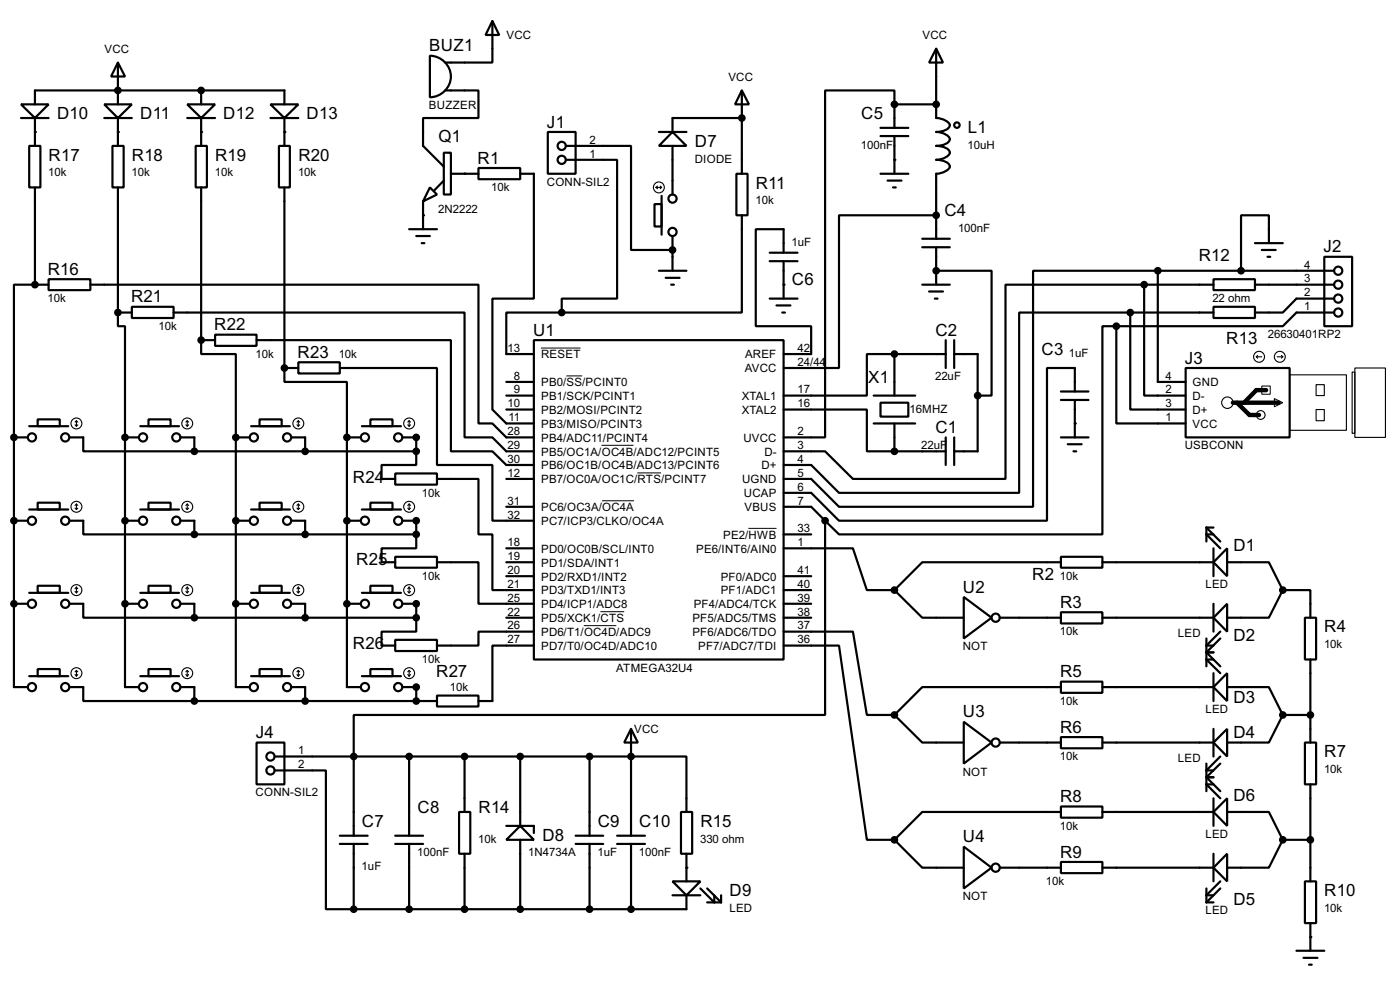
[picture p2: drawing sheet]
<svg xmlns="http://www.w3.org/2000/svg" width="256mm" height="180mm" viewBox="0 0 256 180" stroke-linecap="round" stroke-linejoin="round" font-family="sans-serif">
<g fill="none" stroke="#000" stroke-width=".4">
<path d="M3.9 19.1h5l-2.5 2.5zM6.4 19.1v-2.5h45.7v2.5M19.1 19.1h5.1l-2.6 2.5zM21.6 11.5l1.3 2.5h-2.5zM21.6 11.5v7.6M34.3 19.1h5.1l-2.5 2.5zM36.9 16.6v2.5M49.6 19.1h5.1l-2.6 2.5zM78.8 10.2a3.8 3.8 0 0 1 3.8 3.8 3.8 3.8 0 0 1-3.8 3.8zM81.6 16.6h6.1v5h-10.2v5.1l3.8 3.8M90.2 3.9l1.3 2.5h-2.5zM90.2 3.9v7.6h-8.6"/>
<path d="M135.9 16.6l1.3 2.5h-2.5zM135.9 16.6v15.2M163.9 19.1v-2.5h-12.7v63.5h-7.6M163.9 19.1v4.3M163.9 19.1h7.6M171.5 8.9l1.3 2.6h-2.6zM171.5 8.9v12.7a2.66 2.66 0 0 1 2.5 1.3 2.27 2.27 0 0 1-2.5 1.3 2.58 2.58 0 0 1 2.5 1.3 2.27 2.27 0 0 1-2.5 1.2 2.27 2.27 0 0 1 2.5 1.3 2.58 2.58 0 0 1-2.5 1.3 2.27 2.27 0 0 1 2.5 1.2 2.66 2.66 0 0 1-2.5 1.3v11.9M3.9 21.6h5M5.4 26.7h2v7.6h-2zM6.4 21.6v5.1M6.4 34.3v17.8M19.1 21.6h5.1"/>
<path d="M20.6 26.7h2.1v7.6h-2.1zM21.6 21.6v5.1M21.6 34.3v22.9M34.3 21.6h5.1M35.9 26.7h2v7.6h-2zM36.9 21.6v5.1M36.9 34.3v28M49.6 21.6h5.1M51.1 26.7h2v7.6h-2zM52.1 21.6v5.1M52.1 34.3v33.1M77.5 36.9v5.1"/>
<path d="M78.8 34.3l1.3 1.3-2.6 1.3zM81.3 28h1.3v7.6h-1.3zM81.3 33.1l-1.7 1.8M82.6 31.8h5.1M87.7 30.8h7.6v2h-7.6zM95.3 31.8h2.5v22.9h-7.6v20.3l2.6 2.5h5M100.4 24.2h5.1v7.6h-5.1zM103.7 26.7h11.9v19.1h7.6M103.7 29.3h9.4v25.4h-10.2v2.5M119.9 37.4h1.3v4.1h-1.3zM120.7 24.2h5.1M121.2 35.9v7.1"/>
<path d="M123.2 24.2l2.6 2.5h-5.1zM123.2 26.7v8.9M134.9 31.8h2.1v7.6h-2.1zM135.9 39.4v17.8h-33M135.9 21.6h-12.7v2.6M161.3 31.8h5.1M161.3 23.4h5.1M161.3 24.9h5.1M162.6 33.1h2.6M163.6 34.3h.5M163.9 24.9v6.9M171.5 39.4h-17.8v28h-10.1"/>
<path d="M6.4 52.1h-3.8v28M6.4 52.1h2.5M8.9 51.1h7.7v2h-7.7zM16.6 52.1h71.1v25.4h2.5l2.6 2.6h5M21.6 57.2v2.5h1.3v20.4M21.6 57.2h2.6M24.2 56.2h7.6v2h-7.6zM31.8 57.2h53.3v22.9h5.1l2.6 2.5h5M75 42h5.1M76.3 43.2h2.5M77.3 44.5h.5M102.9 57.2h-10.1v7.6h5"/>
<path d="M120.7 49.6h5.1M122 50.9h2.5M123 52.1h.5M123.2 43.2v6.4M141 54.7h5.1M141 46.3h5.1M141 47.8h5.1M142.3 55.9h2.5M143.3 57.2h.5M143.6 46.3v-4.3h-5.1v17.7h10.1v5.1h-5M143.6 47.8v6.9M169 52.1h5"/>
<path d="M169 45.3h5M169 43.7h5M170.2 53.4h2.6M171.3 54.7h.5M171.5 49.6h10.2v22.8h-2.6M171.5 45.3v6.8M204.5 59.7h-2.5v38.1h-48.3l-2.5-2.5M204.5 59.7v17.8h12.7M207.1 57.2h-20.4v33h-33l-5.1-5.1h-5M207.1 57.2v17.8h10.1M207.1 57.2h15.2M209.6 52.1h-25.4v35.6h-27.9l-5.1-5.1h-7.6"/>
<path d="M209.6 52.1v20.3h7.6M209.6 52.1h12.7M212.1 49.6h-22.8v43.2h-35.6l-5.1-5.1h-5M212.1 49.6h32.3M212.1 49.6v20.3h5.1M222.3 51.1h7.6v2h-7.6zM222.3 56.2h7.6v2h-7.6zM229.9 52.1h14.5M229.9 44.5h5.1M231.2 45.8h2.5M232.2 47h.5M232.5 44.5v-5.1h-5.1v10.2"/>
<path d="M242.6 47h5.1v12.7h-5.1zM244.4 54.7h-6.9l-2.5 2.5h-5.1M244.4 57.2h-6.9l-2.5 2.5h-30.5M5.4 78h7.1M6.9 76.8h4.1v1.2h-4.1zM25.7 78h7.1M27.2 76.8h4.1v1.2h-4.1zM36.9 62.3v2.5h6.3v15.3M36.9 62.3h2.5M39.4 61.3h7.6v2h-7.6zM46 78h7.1M47 62.3h35.6v20.3h7.6l2.6 2.5h5"/>
<path d="M47.6 76.8h4v1.2h-4zM52.1 67.4v2.5h11.5v10.2M52.1 67.4h2.6M54.7 66.3h7.6v2.1h-7.6zM62.3 67.4h17.8v17.7h10.1v10.2h7.6M66.3 78h7.2M67.9 76.8h4v1.2h-4zM92.8 72.4h5M92.8 75h5M92.8 69.9h5M97.8 62.3h45.8v58.4h-45.8zM143.6 75h15.2v7.6h5.1"/>
<path d="M160.1 77.5h7.6M160.1 72.4h7.6M161.3 73.7h5.1v2.6h-5.1zM163.9 64.8h-5.1v7.6h-15.2M163.9 64.8h9.4M163.9 64.8v7.6M163.9 77.5v5.1M173.3 62.3v5.1M174.8 64.8h4.3v17.8h-4.3M174.8 62.3v5.1M194.4 71.7h5M194.4 73.2h5"/>
<path d="M196.9 71.7v-4.3h-5.1v27.9h-38.1l-5.1-5.1h-5M196.9 73.2v6.9M217.2 67.4h19.1v12.7h-19.1zM2.6 80.1v45.7h2.5M2.6 80.1h2.5M2.6 95.3h2.5M5.4 93.3h7.1M6.9 92h4.1v1.3h-4.1zM12.8 95.3h2.5v2.5h20.3M12.8 80.1h2.5v2.5h20.3M22.9 80.1v45.7h2.6M22.9 80.1h2.6"/>
<path d="M22.9 95.3h2.6M25.7 93.3h7.1M27.2 92h4.1v1.3h-4.1zM33.1 80.1h2.5v2.5M33.1 95.3h2.5v2.5M35.6 82.6h40.7M35.6 97.8h40.7M43.2 80.1v45.7h2.6M43.2 80.1h2.6M43.2 95.3h2.6M46 93.3h7.1M47.6 92h4v1.3h-4z"/>
<path d="M53.4 80.1h2.5v2.5M53.4 95.3h2.5v2.5M63.6 80.1v45.7h2.5M63.6 80.1h2.5M63.6 95.3h2.5M66.3 93.3h7.2M67.9 92h4v1.3h-4zM72.4 86.7h7.7v2h-7.7zM73.7 80.1h2.6v2.5M73.7 95.3h2.6v2.5M76.3 82.6v2.5h-6.4v2.6h2.5M76.3 97.8v2.6h-6.4v2.5h2.5"/>
<path d="M80.1 87.7h7.6v10.1h2.5v10.2h7.6M92.8 87.7h5M92.8 92.8h5M143.6 92.8h5l2.6 2.5M143.6 97.8h5M151.2 95.3v35.6h-86.4v22.1M163.9 82.6h9.4M173.3 80.1v5M174.8 80.1v5M194.4 80.1h5M195.6 81.3h2.6M196.7 82.6h.5"/>
<path d="M221 96.6l2.6 2.5M221 96.6h1.3M221 96.6v2.5M222.3 97.8h-1.3l2.6 2.6M2.6 110.5h2.5M5.4 108.5h7.1M6.9 107.2h4.1v1.3h-4.1zM12.8 110.5h2.5v2.6h20.3M22.9 110.5h2.6M25.7 108.5h7.1M27.2 107.2h4.1v1.3h-4.1zM33.1 110.5h2.5v2.6"/>
<path d="M35.6 113.1h40.7M43.2 110.5h2.6M46 108.5h7.1M47.6 107.2h4v1.3h-4zM53.4 110.5h2.5v2.6M63.6 110.5h2.5M66.3 108.5h7.2M67.9 107.2h4v1.3h-4zM72.4 101.9h7.7v2h-7.7zM72.4 117.1h7.7v2.1h-7.7zM73.7 110.5h2.6v2.6M76.3 113.1v2.5h-6.4v2.6h2.5"/>
<path d="M80.1 102.9h7.6v7.6h10.1M92.8 102.9h5M92.8 113.1h5M92.8 100.4h5M92.8 105.5h5M97.8 115.6h-10.1v2.6h-7.6M97.8 118.2h-7.6v10.1h-2.5M143.6 100.4h12.7l2.5 7.6h5.1M143.6 118.2h10.1l5.1 35.5h5.1M143.6 115.6h12.7l2.5 15.3h5.1M143.6 113.1h5M143.6 105.5h5"/>
<path d="M143.6 108h5M143.6 110.5h5M163.9 108l5.1 5.1h7.6M176.6 109.3l5.1 3.8-5.1 3.8zM183.2 113.1h11.2M194.4 101.9h7.6v2h-7.6zM194.4 112.1h7.6v2h-7.6zM194.4 102.9h-25.4l-5.1 5.1M202 102.9h20.3M202 113.1h20.3M221 116.9v5.1M221 119.4h1.3"/>
<path d="M221 119.4l2.6 2.6M222.3 100.4v5.1M222.3 110.5v5.1M223.6 115.6l-2.6 2.6h1.3M223.6 116.9l-2.6 2.5M224.8 100.4v5.1l-2.5-2.6zM224.8 110.5v5.1l-2.5-2.5zM224.8 102.9h7.7l2.5 5.1M235 108l-2.5 5.1h-7.7M235 108h5.1v5.1M239.1 113.1h2v7.6h-2zM5.4 123.8h7.1"/>
<path d="M6.9 122.5h4.1v1.3h-4.1zM12.8 125.8h2.5v2.5h20.3M25.7 123.8h7.1M27.2 122.5h4.1v1.3h-4.1zM33.1 125.8h2.5v2.5M35.6 128.3h44.5M46 123.8h7.1M47 135.9h5.1v7.7h-5.1zM47.6 122.5h4v1.3h-4zM50.3 138.5h75.5v10.1M53.4 125.8h2.5v2.5M66.3 123.8h7.2"/>
<path d="M67.9 122.5h4v1.3h-4zM73.7 125.8h2.6v2.5M75 138.5v14.5M80.1 127.3h7.6v2h-7.6zM85.1 138.5v10.1M95.3 138.5v12.7M108 138.5v14.5M115.6 133.4l1.3 2.5h-2.5zM115.6 133.4v19.6M163.9 130.9l5.1 5h7.6M176.6 132.1l5.1 3.8-5.1 3.9zM183.2 135.9h11.2"/>
<path d="M194.4 124.8h7.6v2h-7.6zM194.4 134.9h7.6v2.1h-7.6zM194.4 125.8h-25.4l-5.1 5.1M202 135.9h20.3M202 125.8h20.3M221 139.8v5M222.3 135.9l2.5-2.5v5.1zM222.3 123.2v5.1M222.3 133.4v5.1M222.3 120.7h-1.3l2.6 2.5M223.6 138.5l-2.6 2.5h1.3M223.6 139.8l-2.6 2.5"/>
<path d="M224.8 123.2v5.1l-2.5-2.5zM224.8 125.8h7.7l2.5 5.1M235 130.9l-2.5 5h-7.7M235 130.9h5.1M239.1 135.9h2v7.7h-2zM240.1 120.7v15.2M50.3 141h9.4v25.4h5.1M62.3 153h5.1M62.3 154.5h5.1M64.8 154.5v11.9M72.4 153h5.1M72.4 154.5h5.1"/>
<path d="M75 154.5v11.9M84.1 148.6h2.1v7.7h-2.1zM85.1 156.3v10.1M92.8 151.2h5v1.3M95.3 151.2l2.5 2.5h-5zM95.3 153.7v12.7M105.5 153h5M105.5 154.5h5M108 154.5v11.9M113.1 153h5.1M113.1 154.5h5.1M115.6 154.5v11.9"/>
<path d="M124.8 148.6h2v7.7h-2zM125.8 156.3v5M163.9 153.7l5.1 5.1h7.6M176.6 155l5.1 3.8-5.1 3.8zM183.2 158.8h11.2M194.4 147.6h7.6v2.1h-7.6zM194.4 157.8h7.6v2h-7.6zM194.4 148.6h-25.4l-5.1 5.1M202 158.8h20.3M202 148.6h20.3M221 142.3h1.3M221 142.3l2.6 2.5"/>
<path d="M222.3 146.1v5.1M222.3 156.3v5M222.3 143.6h-1.3l2.6 2.5M224.8 156.3v5l-2.5-2.5zM224.8 146.1v5.1l-2.5-2.6zM224.8 148.6h7.7l2.5 5.1M235 153.7l-2.5 5.1h-7.7M235 153.7h5.1M240.1 143.6v17.7M123.2 161.3h5.1l-2.5 2.6zM123.2 163.9h5.1M125.8 163.9v2.5h-61"/>
<path d="M128.3 162.6l2.6 2.6v-1.3M129.6 165.2h2.5M129.6 162.6l2.5 2.6M132.1 163.9v1.3M221 162.6v2.6M221 165.2h1.3M223.6 161.3l-2.6 2.6h1.3M223.6 162.6l-2.6 2.6M237.5 174h5.1M238.8 175.3h2.6M239.1 161.3h2v7.7h-2zM239.8 176.6h.5"/>
<path d="M240.1 169v5"/>
<circle cx="102.9" cy="26.7" r=".75"/>
<circle cx="102.9" cy="29.3" r=".75"/>
<circle cx="123.2" cy="36.4" r=".75"/>
<circle cx="175.3" cy="22.9" r=".5"/>
<circle cx="123.2" cy="42.5" r=".75"/>
<circle cx="245.1" cy="54.7" r=".75"/>
<circle cx="245.1" cy="57.2" r=".75"/>
<circle cx="245.1" cy="52.1" r=".75"/>
<circle cx="245.1" cy="49.6" r=".75"/>
<circle cx="5.8" cy="95.3" r=".75"/>
<circle cx="5.8" cy="80.1" r=".75"/>
<circle cx="11.9" cy="80.1" r=".75"/>
<circle cx="11.9" cy="95.3" r=".75"/>
<circle cx="26.2" cy="95.3" r=".75"/>
<circle cx="26.2" cy="80.1" r=".75"/>
<circle cx="32.3" cy="95.3" r=".75"/>
<circle cx="32.3" cy="80.1" r=".75"/>
<circle cx="46.5" cy="95.3" r=".75"/>
<circle cx="46.5" cy="80.1" r=".75"/>
<circle cx="52.6" cy="95.3" r=".75"/>
<circle cx="52.6" cy="80.1" r=".75"/>
<circle cx="66.8" cy="95.3" r=".75"/>
<circle cx="66.8" cy="80.1" r=".75"/>
<circle cx="72.9" cy="80.1" r=".75"/>
<circle cx="72.9" cy="95.3" r=".75"/>
<circle cx="5.8" cy="110.5" r=".75"/>
<circle cx="11.9" cy="110.5" r=".75"/>
<circle cx="26.2" cy="110.5" r=".75"/>
<circle cx="32.3" cy="110.5" r=".75"/>
<circle cx="46.5" cy="110.5" r=".75"/>
<circle cx="52.6" cy="110.5" r=".75"/>
<circle cx="66.8" cy="110.5" r=".75"/>
<circle cx="72.9" cy="110.5" r=".75"/>
<circle cx="182.4" cy="113.1" r=".75"/>
<circle cx="5.8" cy="125.8" r=".75"/>
<circle cx="11.9" cy="125.8" r=".75"/>
<circle cx="26.2" cy="125.8" r=".75"/>
<circle cx="32.3" cy="125.8" r=".75"/>
<circle cx="46.5" cy="125.8" r=".75"/>
<circle cx="49.5" cy="138.5" r=".75"/>
<circle cx="52.6" cy="125.8" r=".75"/>
<circle cx="66.8" cy="125.8" r=".75"/>
<circle cx="72.9" cy="125.8" r=".75"/>
<circle cx="182.4" cy="135.9" r=".75"/>
<circle cx="49.5" cy="141" r=".75"/>
<circle cx="182.4" cy="158.8" r=".75"/>
</g>
<g fill="#000">
<circle cx="21.6" cy="16.6" r=".2"/>
<circle cx="36.9" cy="16.6" r=".2"/>
<circle cx="163.9" cy="19.1" r=".2"/>
<circle cx="171.5" cy="19.1" r=".2"/>
<circle cx="6.4" cy="24.2" r=".2"/>
<circle cx="21.6" cy="24.2" r=".2"/>
<circle cx="36.9" cy="24.2" r=".2"/>
<circle cx="52.1" cy="24.2" r=".2"/>
<circle cx="77.5" cy="39.4" r=".2"/>
<circle cx="85.1" cy="31.8" r=".2"/>
<circle cx="135.9" cy="21.6" r=".2"/>
<circle cx="163.9" cy="29.3" r=".2"/>
<circle cx="171.5" cy="39.4" r=".2"/>
<circle cx="6.4" cy="52.1" r=".2"/>
<circle cx="21.6" cy="57.2" r=".2"/>
<circle cx="123.2" cy="45.8" r=".2"/>
<circle cx="143.6" cy="52.1" r=".2"/>
<circle cx="171.5" cy="49.6" r=".2"/>
<circle cx="36.9" cy="62.3" r=".2"/>
<circle cx="52.1" cy="67.4" r=".2"/>
<circle cx="196.9" cy="77.5" r=".2"/>
<circle cx="2.6" cy="95.3" r=".2"/>
<circle cx="2.6" cy="80.1" r=".2"/>
<circle cx="22.9" cy="95.3" r=".2"/>
<circle cx="22.9" cy="80.1" r=".2"/>
<circle cx="43.2" cy="95.3" r=".2"/>
<circle cx="43.2" cy="80.1" r=".2"/>
<circle cx="63.6" cy="95.3" r=".2"/>
<circle cx="63.6" cy="80.1" r=".2"/>
<circle cx="76.3" cy="95.3" r=".2"/>
<circle cx="76.3" cy="80.1" r=".2"/>
<circle cx="2.6" cy="110.5" r=".2"/>
<circle cx="22.9" cy="110.5" r=".2"/>
<circle cx="43.2" cy="110.5" r=".2"/>
<circle cx="63.6" cy="110.5" r=".2"/>
<circle cx="76.3" cy="110.5" r=".2"/>
<circle cx="76.3" cy="125.8" r=".2"/>
<circle cx="115.6" cy="138.5" r=".2"/>
<circle cx="125.8" cy="158.8" r=".2"/>
<circle cx="240.1" cy="171.5" r=".2"/>
</g>
<g fill="#000" stroke="#000" stroke-width=".4">
<circle cx="21.6" cy="16.6" r=".5"/>
<circle cx="36.8" cy="16.6" r=".5"/>
<circle cx="163.8" cy="19.1" r=".5"/>
<circle cx="171.5" cy="19.1" r=".5"/>
<circle cx="135.9" cy="21.6" r=".5"/>
<circle cx="171.5" cy="39.4" r=".5"/>
<circle cx="6.4" cy="52.1" r=".5"/>
<circle cx="21.6" cy="57.2" r=".5"/>
<circle cx="102.9" cy="57.2" r=".5"/>
<circle cx="123.2" cy="45.8" r=".5"/>
<circle cx="171.5" cy="49.6" r=".5"/>
<circle cx="204.5" cy="59.7" r=".5"/>
<circle cx="207" cy="57.2" r=".5"/>
<circle cx="209.6" cy="52.1" r=".5"/>
<circle cx="212.1" cy="49.6" r=".5"/>
<circle cx="227.3" cy="49.6" r=".5"/>
<circle cx="36.8" cy="62.3" r=".5"/>
<circle cx="52.1" cy="67.4" r=".5"/>
<circle cx="163.8" cy="64.8" r=".5"/>
<circle cx="179.1" cy="72.4" r=".5"/>
<circle cx="2.5" cy="95.3" r=".5"/>
<circle cx="2.5" cy="80.1" r=".5"/>
<circle cx="22.9" cy="95.3" r=".5"/>
<circle cx="22.9" cy="80.1" r=".5"/>
<circle cx="35.6" cy="97.8" r=".5"/>
<circle cx="35.6" cy="82.6" r=".5"/>
<circle cx="43.2" cy="95.3" r=".5"/>
<circle cx="43.2" cy="80.1" r=".5"/>
<circle cx="55.9" cy="82.6" r=".5"/>
<circle cx="55.9" cy="97.8" r=".5"/>
<circle cx="63.5" cy="95.3" r=".5"/>
<circle cx="63.5" cy="80.1" r=".5"/>
<circle cx="76.2" cy="80.1" r=".5"/>
<circle cx="76.2" cy="95.3" r=".5"/>
<circle cx="76.2" cy="82.6" r=".5"/>
<circle cx="76.2" cy="97.8" r=".5"/>
<circle cx="151.1" cy="95.3" r=".5"/>
<circle cx="163.8" cy="82.6" r=".5"/>
<circle cx="2.5" cy="110.5" r=".5"/>
<circle cx="22.9" cy="110.5" r=".5"/>
<circle cx="35.6" cy="113.1" r=".5"/>
<circle cx="43.2" cy="110.5" r=".5"/>
<circle cx="55.9" cy="113.1" r=".5"/>
<circle cx="63.5" cy="110.5" r=".5"/>
<circle cx="76.2" cy="110.5" r=".5"/>
<circle cx="76.2" cy="113.1" r=".5"/>
<circle cx="163.8" cy="108" r=".5"/>
<circle cx="235" cy="108" r=".5"/>
<circle cx="35.6" cy="128.3" r=".5"/>
<circle cx="55.9" cy="128.3" r=".5"/>
<circle cx="64.8" cy="138.5" r=".5"/>
<circle cx="74.9" cy="138.5" r=".5"/>
<circle cx="76.2" cy="125.8" r=".5"/>
<circle cx="76.2" cy="128.3" r=".5"/>
<circle cx="85.1" cy="138.5" r=".5"/>
<circle cx="95.3" cy="138.5" r=".5"/>
<circle cx="108" cy="138.5" r=".5"/>
<circle cx="115.6" cy="138.5" r=".5"/>
<circle cx="163.8" cy="130.9" r=".5"/>
<circle cx="235" cy="130.9" r=".5"/>
<circle cx="240" cy="130.9" r=".5"/>
<circle cx="163.8" cy="153.7" r=".5"/>
<circle cx="235" cy="153.7" r=".5"/>
<circle cx="240" cy="153.7" r=".5"/>
<circle cx="64.8" cy="166.4" r=".5"/>
<circle cx="74.9" cy="166.4" r=".5"/>
<circle cx="85.1" cy="166.4" r=".5"/>
<circle cx="95.3" cy="166.4" r=".5"/>
<circle cx="108" cy="166.4" r=".5"/>
<circle cx="115.6" cy="166.4" r=".5"/>
</g>
<g fill="none" stroke="#000" stroke-width=".2">
<path d="M120.2 34.3h1M120.2 34.3l.3 .3M120.5 34.1l-.3 .2M121 34.1l.2 .2M121.2 34.3l-.2 .3M13.8 77.8l.2 .2M14 77v1M14 77l-.2 .3M14 77l.3 .3M14.3 77.8l-.3 .2M34.1 77.8l.2 .2M34.3 77v1"/>
<path d="M34.3 77l-.2 .3M34.3 77l.3 .3M34.6 77.8l-.3 .2M54.4 77.8l.3 .2M54.7 77v1M54.7 77l-.3 .3M54.7 77l.2 .3M54.9 77.8l-.2 .2M74.7 77.8l.3 .2M75 77v1M75 77l-.3 .3M75 77l.2 .3"/>
<path d="M75.2 77.8l-.2 .2M230.2 65.3l.2 .3M230.2 65.3h1M230.4 65.1l-.2 .2M234 65.3h1M234.8 65.1l.2 .2M235 65.3l-.2 .3M236.3 68.6h10.4v10.2h-10.4zM241.1 70.4h1.5v2h-1.5zM241.1 75h1.5v2h-1.5zM247.7 68.1h.5v11.2h-.5zM248.2 67.4h5.6v12.7h-5.6z"/>
<path d="M13.8 93l.2 .3M14 92.3v1M14 92.3l-.2 .2M14 92.3l.3 .2M14.3 93l-.3 .3M34.1 93l.2 .3M34.3 92.3v1M34.3 92.3l-.2 .2M34.3 92.3l.3 .2M34.6 93l-.3 .3M54.4 93l.3 .3M54.7 92.3v1"/>
<path d="M54.7 92.3l-.3 .2M54.7 92.3l.2 .2M54.9 93l-.2 .3M74.7 93l.3 .3M75 92.3v1M75 92.3l-.3 .2M75 92.3l.2 .2M75.2 93l-.2 .3M13.8 108.3l.2 .2M14 107.5v1M14 107.5l-.2 .3M14 107.5l.3 .3"/>
<path d="M14.3 108.3l-.3 .2M34.1 108.3l.2 .2M34.3 107.5v1M34.3 107.5l-.2 .3M34.3 107.5l.3 .3M34.6 108.3l-.3 .2M54.4 108.3l.3 .2M54.7 107.5v1M54.7 107.5l-.3 .3M54.7 107.5l.2 .3M54.9 108.3l-.2 .2M74.7 108.3l.3 .2"/>
<path d="M75 107.5v1M75 107.5l-.3 .3M75 107.5l.2 .3M75.2 108.3l-.2 .2M13.8 123.5l.2 .3M14 122.7v1.1M14 122.7l-.2 .3M14 122.7l.3 .3M14.3 123.5l-.3 .3M34.1 123.5l.2 .3M34.3 122.7v1.1M34.3 122.7l-.2 .3"/>
<path d="M34.3 122.7l.3 .3M34.6 123.5l-.3 .3M54.4 123.5l.3 .3M54.7 122.7v1.1M54.7 122.7l-.3 .3M54.7 122.7l.2 .3M54.9 123.5l-.2 .3M74.7 123.5l.3 .3M75 122.7v1.1M75 122.7l-.3 .3M75 122.7l.2 .3M75.2 123.5l-.2 .3"/>
<circle cx="120.7" cy="34.3" r="1"/>
<circle cx="14" cy="77.5" r="1"/>
<circle cx="34.3" cy="77.5" r="1"/>
<circle cx="54.6" cy="77.5" r="1"/>
<circle cx="74.9" cy="77.5" r="1"/>
<circle cx="224.8" cy="73.7" r="1.05"/>
<circle cx="230.6" cy="65.3" r="1"/>
<circle cx="230.9" cy="76" r=".8"/>
<circle cx="234.4" cy="65.3" r="1"/>
<circle cx="14" cy="92.8" r="1"/>
<circle cx="34.3" cy="92.8" r="1"/>
<circle cx="54.6" cy="92.8" r="1"/>
<circle cx="74.9" cy="92.8" r="1"/>
<circle cx="14" cy="108" r="1"/>
<circle cx="34.3" cy="108" r="1"/>
<circle cx="54.6" cy="108" r="1"/>
<circle cx="74.9" cy="108" r="1"/>
<circle cx="14" cy="123.2" r="1"/>
<circle cx="34.3" cy="123.2" r="1"/>
<circle cx="54.6" cy="123.2" r="1"/>
<circle cx="74.9" cy="123.2" r="1"/>
</g>
<path d="M225.9 73.7h8.4M226.6 73.7l2.3 2.3h1.8M232 71.4h-1.8l-2.3 2.3" fill="none" stroke="#000" stroke-width=".8"/>
<path d="M99.1 63.7h7.3M103.8 68.8h2.9M231.2 70.7h1.5v1.5h-1.5zM233.5 73l1.5 .7-1.5 .8zM110.2 81.5h5.9M110.3 91.7h5.9M116.8 86.6h4.3M137.1 96.7h5.2M107 114.5h5.9M110 112h4.4" fill="none" stroke="#000" stroke-width=".18"/>
<g font-size="3.5">
<text x="78.6" y="9.4">BUZ1</text>
<text x="10.5" y="21.8">D10</text>
<text x="25.7" y="21.8">D11</text>
<text x="40.9" y="21.8">D12</text>
<text x="56.2" y="21.8">D13</text>
<text x="100.2" y="23.3">J1</text>
<text x="157.8" y="21.8">C5</text>
<text x="8.9" y="29.4">R17</text>
<text x="24.2" y="29.4">R18</text>
<text x="39.4" y="29.4">R19</text>
<text x="54.7" y="29.4">R20</text>
<text x="80.3" y="25.9">Q1</text>
<text x="87.5" y="30">R1</text>
<text x="127.3" y="26.8">D7</text>
<text x="177.3" y="24.3">L1</text>
<text x="138.5" y="34.5">R11</text>
<text x="173" y="39.5">C4</text>
<text x="219.6" y="47.8">R12</text>
<text x="242.5" y="46.2">J2</text>
<text x="8.8" y="50.3">R16</text>
<text x="145.1" y="52.2">C6</text>
<text x="24" y="55.4">R21</text>
<text x="39.3" y="60.5">R22</text>
<text x="54.5" y="65.5">R23</text>
<text x="97.7" y="61.4">U1</text>
<text x="171.4" y="61.4">C2</text>
<text x="190.8" y="64.9">C3</text>
<text x="224.7" y="63">R13</text>
<text x="159.1" y="70.1">X1</text>
<text x="217.1" y="66.6">J3</text>
<text x="171.4" y="79.3">C1</text>
<text x="64.7" y="88.4">R24</text>
<text x="226" y="100.9">D1</text>
<text x="65.3" y="103.5">R25</text>
<text x="189.1" y="106.2">R2</text>
<text x="176.4" y="108.5">U2</text>
<text x="194.2" y="111.3">R3</text>
<text x="64.7" y="118.9">R26</text>
<text x="226" y="117.4">D2</text>
<text x="242.6" y="115.8">R4</text>
<text x="79.9" y="124">R27</text>
<text x="194.2" y="124">R5</text>
<text x="176.4" y="131.3">U3</text>
<text x="226" y="128.8">D3</text>
<text x="46.9" y="135.1">J4</text>
<text x="194.2" y="134.1">R6</text>
<text x="226" y="135.1">D4</text>
<text x="242.6" y="138.6">R7</text>
<text x="76.5" y="148.8">C8</text>
<text x="87.7" y="148.8">R14</text>
<text x="194.2" y="146.8">R8</text>
<text x="226" y="146.6">D6</text>
<text x="66.3" y="151.3">C7</text>
<text x="99.4" y="153.9">D8</text>
<text x="109.5" y="151.3">C9</text>
<text x="117.1" y="151.3">C10</text>
<text x="128.3" y="151.3">R15</text>
<text x="176.4" y="154.2">U4</text>
<text x="194.2" y="157">R9</text>
<text x="133.7" y="164">D9</text>
<text x="226" y="165.6">D5</text>
<text x="242.6" y="164">R10</text>
</g>
<g font-size="2.4">
<text x="19.1" y="9.7">VCC</text>
<text x="92.8" y="7.2">VCC</text>
<text x="169" y="7.2">VCC</text>
<text x="133.4" y="14.8">VCC</text>
<text x="78.6" y="20">BUZZER</text>
<text x="108" y="28.9">1</text>
<text x="108" y="26.3">2</text>
<text x="127.3" y="29.8">DIODE</text>
<text x="157.7" y="27.2">100nF</text>
<text x="177.3" y="27.2">10uH</text>
<text x="8.9" y="32.3">10k</text>
<text x="24.1" y="32.3">10k</text>
<text x="39.4" y="32.3">10k</text>
<text x="54.6" y="32.3">10k</text>
<text x="90" y="35">10k</text>
<text x="100.2" y="34">CONN-SIL2</text>
<text x="80.3" y="39.1">2N2222</text>
<text x="138.4" y="37.4">10k</text>
<text x="145" y="45">1uF</text>
<text x="175.5" y="42.5">100nF</text>
<text x="238.9" y="51.7">3</text>
<text x="238.9" y="49.2">4</text>
<text x="8.7" y="55.3">10k</text>
<text x="222.1" y="55.3">22 ohm</text>
<text x="238.9" y="56.8">1</text>
<text x="238.9" y="54.3">2</text>
<text x="29.1" y="60.4">10k</text>
<text x="46.8" y="65.5">10k</text>
<text x="62.1" y="65.5">10k</text>
<text x="93" y="64.4">13</text>
<text x="99.1" y="65.6">RESET</text>
<text x="136.5" y="65.6">AREF</text>
<text x="146.1" y="64.4">42</text>
<text x="195.8" y="65.4">1uF</text>
<text x="232.3" y="61.9">26630401RP2</text>
<text x="94.2" y="69.5">8</text>
<text x="94.2" y="72">9</text>
<text x="99.1" y="70.7">PB0/SS/PCINT0</text>
<text x="136.4" y="68.1">AVCC</text>
<text x="146.1" y="72">17</text>
<text x="146.1" y="67">24/44</text>
<text x="171.3" y="69.5">22uF</text>
<text x="213.5" y="72">2</text>
<text x="213.5" y="69.5">4</text>
<text x="218.5" y="70.7">GND</text>
<text x="93" y="74.6">10</text>
<text x="93.2" y="77.1">11</text>
<text x="99.1" y="73.2">PB1/SCK/PCINT1</text>
<text x="99.1" y="75.8">PB2/MOSI/PCINT2</text>
<text x="135.9" y="75.8">XTAL2</text>
<text x="135.9" y="73.2">XTAL1</text>
<text x="146.1" y="74.6">16</text>
<text x="166.6" y="75.5">16MHZ</text>
<text x="213.5" y="77.1">1</text>
<text x="213.5" y="74.6">3</text>
<text x="218.5" y="75.8">D+</text>
<text x="218.5" y="73.2">D-</text>
<text x="93" y="79.7">28</text>
<text x="93" y="82.2">29</text>
<text x="99.1" y="78.3">PB3/MISO/PCINT3</text>
<text x="99.1" y="80.8">PB4/ADC11/PCINT4</text>
<text x="99.1" y="83.4">PB5/OC1A/OC4B/ADC12/PCINT5</text>
<text x="136.2" y="80.8">UVCC</text>
<text x="140" y="83.4">D-</text>
<text x="146.1" y="79.7">2</text>
<text x="146.1" y="82.2">3</text>
<text x="168.8" y="82.2">22uF</text>
<text x="217" y="82.2">USBCONN</text>
<text x="218.5" y="78.3">VCC</text>
<text x="93" y="84.7">30</text>
<text x="93" y="87.3">12</text>
<text x="99.1" y="85.9">PB6/OC1B/OC4B/ADC13/PCINT6</text>
<text x="99.1" y="88.5">PB7/OC0A/OC1C/RTS/PCINT7</text>
<text x="135.9" y="88.5">UGND</text>
<text x="139.5" y="85.9">D+</text>
<text x="146.1" y="84.7">4</text>
<text x="146.1" y="87.3">5</text>
<text x="146.1" y="89.8">6</text>
<text x="77.3" y="90.9">10k</text>
<text x="93" y="92.4">31</text>
<text x="93" y="94.9">32</text>
<text x="99.1" y="93.6">PC6/OC3A/OC4A</text>
<text x="136.3" y="91">UCAP</text>
<text x="136.4" y="93.6">VBUS</text>
<text x="146.1" y="92.4">7</text>
<text x="93" y="100">18</text>
<text x="99.1" y="101.2">PD0/OC0B/SCL/INT0</text>
<text x="99.1" y="96.1">PC7/ICP3/CLKO/OC4A</text>
<text x="127.5" y="101.2">PE6/INT6/AIN0</text>
<text x="132.5" y="98.6">PE2/HWB</text>
<text x="146.1" y="97.4">33</text>
<text x="146.1" y="100">1</text>
<text x="77.3" y="106.1">10k</text>
<text x="93" y="102.5">19</text>
<text x="93" y="105.1">20</text>
<text x="93" y="107.6">21</text>
<text x="99.1" y="103.7">PD1/SDA/INT1</text>
<text x="99.1" y="106.3">PD2/RXD1/INT2</text>
<text x="132" y="106.3">PF0/ADC0</text>
<text x="146.1" y="107.6">40</text>
<text x="146.1" y="105.1">41</text>
<text x="194.2" y="106.1">10k</text>
<text x="220.8" y="107.7">LED</text>
<text x="93" y="110.1">25</text>
<text x="93" y="112.7">22</text>
<text x="99.1" y="108.8">PD3/TXD1/INT3</text>
<text x="99.1" y="111.3">PD4/ICP1/ADC8</text>
<text x="99.1" y="113.9">PD5/XCK1/CTS</text>
<text x="126.8" y="113.9">PF5/ADC5/TMS</text>
<text x="127.1" y="111.3">PF4/ADC4/TCK</text>
<text x="132" y="108.8">PF1/ADC1</text>
<text x="146.1" y="112.7">38</text>
<text x="146.1" y="110.1">39</text>
<text x="93" y="115.2">26</text>
<text x="93" y="117.8">27</text>
<text x="99.1" y="116.4">PD6/T1/OC4D/ADC9</text>
<text x="99.1" y="119">PD7/T0/OC4D/ADC10</text>
<text x="126.8" y="116.4">PF6/ADC6/TDO</text>
<text x="127.9" y="119">PF7/ADC7/TDI</text>
<text x="146.1" y="117.8">36</text>
<text x="146.1" y="115.2">37</text>
<text x="176.4" y="119.1">NOT</text>
<text x="194.2" y="116.3">10k</text>
<text x="215.8" y="116.6">LED</text>
<text x="242.6" y="118.7">10k</text>
<text x="77.3" y="121.4">10k</text>
<text x="112.9" y="122.9">ATMEGA32U4</text>
<text x="82.4" y="126.5">10k</text>
<text x="194.2" y="129">10k</text>
<text x="220.8" y="130.5">LED</text>
<text x="116.2" y="134.2">VCC</text>
<text x="54.7" y="138.1">1</text>
<text x="54.7" y="140.6">2</text>
<text x="176.4" y="142">NOT</text>
<text x="194.2" y="139.2">10k</text>
<text x="215.8" y="139.4">LED</text>
<text x="242.6" y="141.6">10k</text>
<text x="46.8" y="145.8">CONN-SIL2</text>
<text x="87.6" y="154.3">10k</text>
<text x="128.3" y="154.3">330 ohm</text>
<text x="194.2" y="151.9">10k</text>
<text x="220.8" y="153.4">LED</text>
<text x="66.3" y="159.3">1uF</text>
<text x="76.5" y="156.8">100nF</text>
<text x="96.8" y="156.8">1N4734A</text>
<text x="109.5" y="156.8">1uF</text>
<text x="117.1" y="156.8">100nF</text>
<text x="133.6" y="167">LED</text>
<text x="176.4" y="164.8">NOT</text>
<text x="191.6" y="162">10k</text>
<text x="220.8" y="167.4">LED</text>
<text x="242.6" y="167">10k</text>
</g>
</svg>
